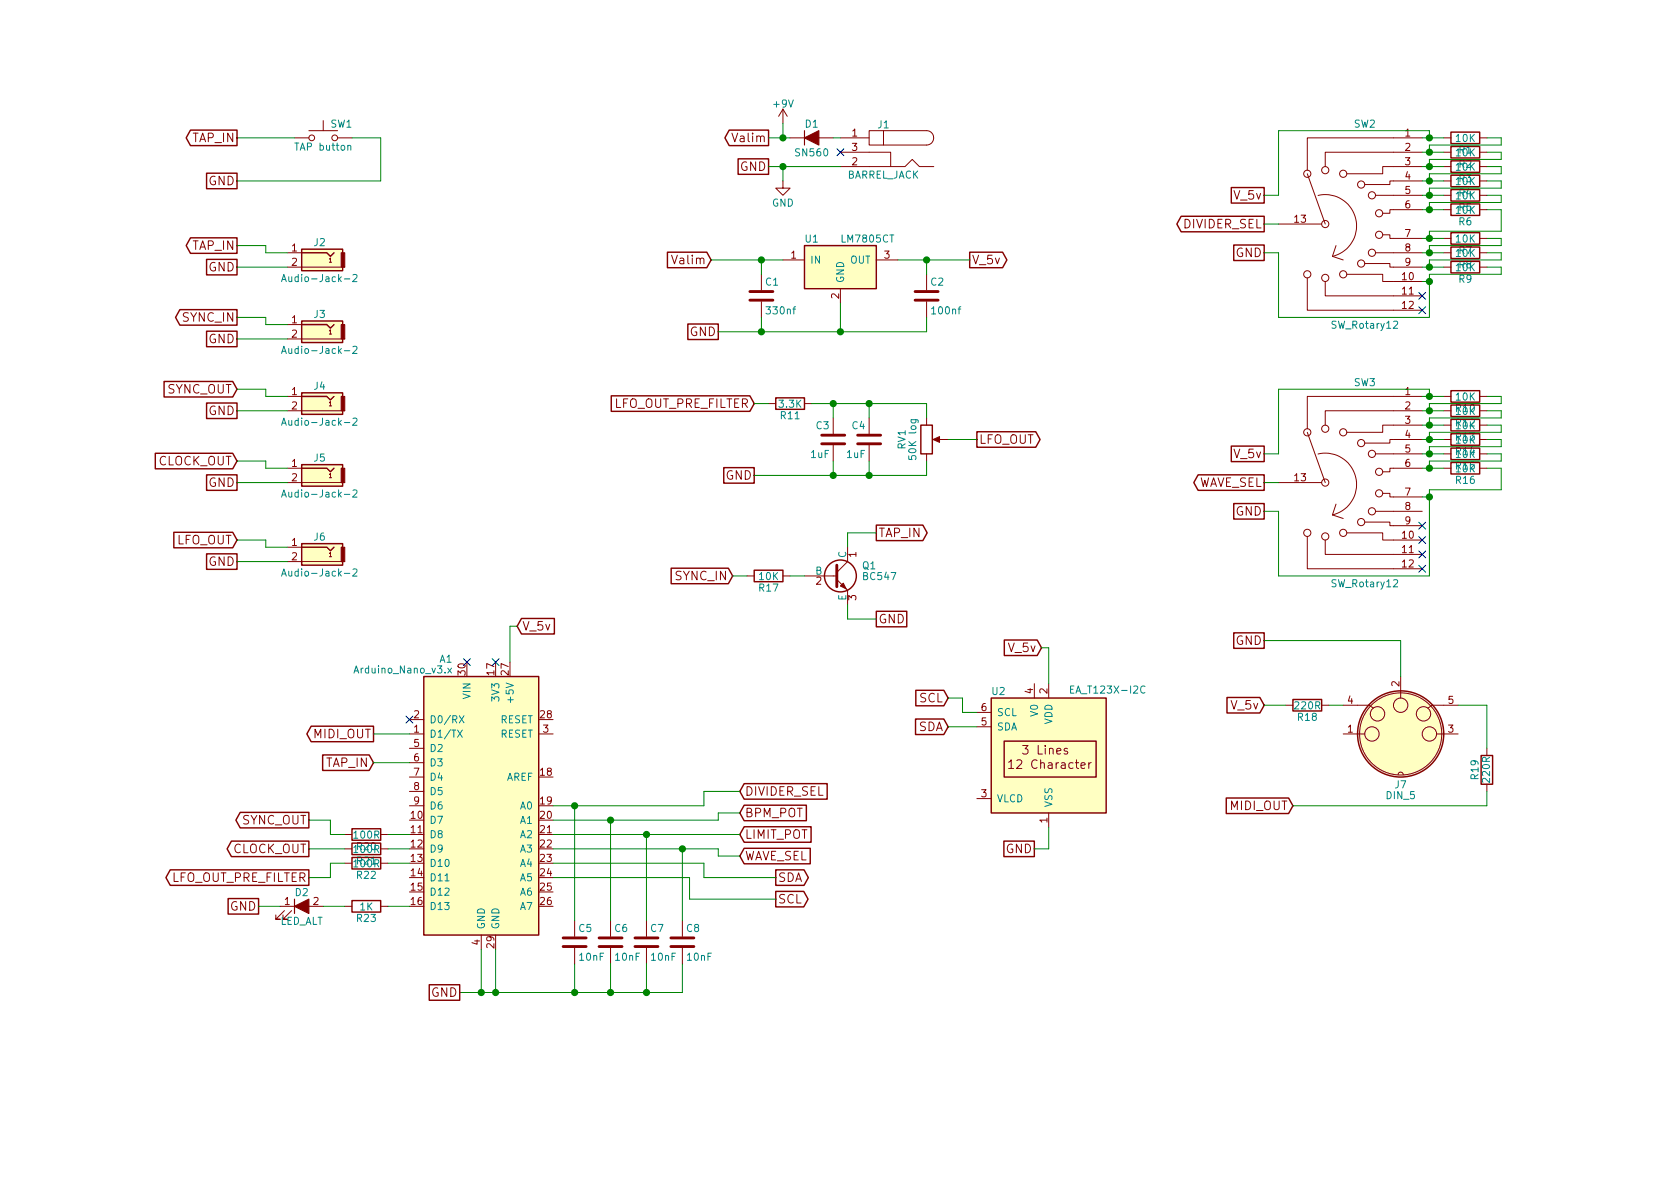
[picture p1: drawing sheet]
<svg xmlns="http://www.w3.org/2000/svg" width="297mm" height="210mm" viewBox="0 0 297 210" stroke-linecap="round" stroke-linejoin="round" font-family="sans-serif">
<g fill="none" stroke="#840000" stroke-width=".18">
<path d="M138.4 19.3l-.7 1.3M138.4 19.3v2.5M138.4 19.3l.8 1.3M52.1 24.4h2.5M54.6 23.1h5.1M57.1 21.3v1.8M59.7 24.4h2.5M138.4 32v1.3h1.3l-1.3 1.2-1.2-1.2h1.2M139.7 24.4h7.6M148.6 26.9h8.9v2.6M148.6 29.5h11.4l1.3-1.3 1.3 1.3h2.5M148.6 24.4h5.1"/>
<path d="M153.7 23.1h2.5v2.5h-2.5zM156.2 23.1h7.6a1.27 1.27 0 0 1 1.3 1.3 1.27 1.27 0 0 1-1.3 1.2h-7.6M226.1 39.6h7.6M231.1 30.7l3.2 8.9M233 34.6a5.5 5.5 0 0 1 6.7 4.1 5.5 5.5 0 0 1-4.1 6.6M243.2 34.5h8.3M251.5 24.4h-20.4v5.7M251.5 26.9h-17.2v2.6M251.5 29.5h-7v1.2h-6.4M251.5 32h-5.8v.6h-4.4M251.5 37.1h-5.8v.6h-1.2M255.3 34.5h1.2"/>
<path d="M255.3 24.4h1.2M255.3 26.9h1.2M255.3 29.5h1.2M255.3 32h1.2M255.3 37.1h1.2M261.6 34.5h1.3M261.6 24.4h1.3M261.6 26.9h1.3M261.6 29.5h1.3M261.6 32h1.3M261.6 37.1h1.3M50.8 44.7h2.5"/>
<path d="M50.8 47.2h10.2M50.8 59.9h10.2M50.8 57.4h2.5M134.6 48.5v2.8M134.6 53.3v2.8M138.4 46h3.8M148.6 51v2.6M154.9 46h3.8M163.8 48.5v2.8M163.8 53.3v2.8M231.1 49.1v5.8h20.4M234.3 49.8v2.5h17.2"/>
<path d="M235.6 45.3l1.9 .7M236.2 43.4l-.6 1.9M238.1 48.5h6.4v1.3h7M241.3 46.6h4.4v.6h5.8M243.2 44.7h8.3M244.5 41.5h1.2v.7h5.8M255.3 44.7h1.2M255.3 42.2h1.2M255.3 47.2h1.2M261.6 44.7h1.3M261.6 42.2h1.3M261.6 47.2h1.3"/>
<path d="M50.8 70.1h2.5M50.8 72.6h10.2M135.9 71.4h1.3M142.2 71.4h1.3M147.3 73.9v2.8M147.3 78.7v2.8M153.7 73.9v2.8M153.7 78.7v2.8M163.8 73.9v1.3M165.4 77.7h2.2M231.1 76.4l3.2 8.9M251.5 70.1h-20.4v5.7"/>
<path d="M251.5 72.6h-17.2v2.6M251.5 75.2h-7v1.2h-6.4M251.5 77.7h-5.8v.7h-4.4M255.3 70.1h1.2M255.3 72.6h1.2M255.3 75.2h1.2M255.3 77.7h1.2M261.6 70.1h1.3M261.6 72.6h1.3M261.6 75.2h1.3M261.6 77.7h1.3M50.8 82.8h2.5"/>
<path d="M50.8 85.3h10.2M50.8 99.3h10.2M50.8 96.8h2.5M149.9 96.8v2.5l-1.9 1.9M163.8 80.3v1.2M226.1 85.3h7.6M231.1 94.9v5.7h20.4M233 80.3a5.5 5.5 0 0 1 6.7 4.1 5.5 5.5 0 0 1-4.1 6.7M234.3 95.5v2.5h17.2M235.6 91.1l1.9 .6M236.2 89.1l-.6 2M238.1 94.2h6.4v1.3h7"/>
<path d="M241.3 92.3h4.4v.7h5.8M243.2 90.4h8.3M243.2 80.3h8.3M244.5 87.2h1.2v.7h5.8M251.5 82.8h-5.8v.6h-1.2M255.3 80.3h1.2M255.3 82.8h1.2M261.6 80.3h1.3M261.6 82.8h1.3M132.1 101.8h1.2M138.4 101.8h1.3M142.2 101.8h5.8"/>
<path d="M148 102.5l1.9 1.9v2.5M247.6 119.6v3.8M72.4 129.8h2.5M72.4 127.2h2.5M72.4 132.3h2.5M72.4 134.9h2.5M72.4 137.4h2.5M72.4 139.9h2.5M95.2 129.8h2.6M172.7 128.5h2.6M172.7 126h2.6M178.3 134.8l.5-.4v1.5"/>
<path d="M178.3 135.9h.9M182.9 120.9v2.5M185.4 120.9v2.5M188.7 132.4l-.3-.1-.3 .3 .1 .2 .5 .1v.4h-.6M192.5 134.9v1M192.9 134.9h-.2l-.2 .3M227.3 124.7h1.3M233.7 124.7h1.2M237.5 124.7h4.6l.7 .5M237.5 129.8h3.8M247.2 137l.1-.3 .3-.2 .4 .1 .1 .4M254 129.8h3.8"/>
<path d="M257.8 124.7h-4.6l-.7 .5M262.9 132.3v1.3M262.9 138.7v1.2M61 147.6h1.2M61 150.1h1.2M61 152.6h1.2M67.3 147.6h1.3M67.3 150.1h1.3M67.3 152.6h1.3M72.4 142.5h2.5M172.7 141.2h2.6M185.4 143.8v2.5"/>
<path d="M49.5 160.3h7.6M50.3 161l-1.5 1.6h.7h-.7v-.8M51.6 161l-1.6 1.6h.8h-.8v-.8M61 160.3h1.2M67.3 160.3h1.3M85.1 165.3v2.6M101.6 162.8v2.8M101.6 167.6v2.8M107.9 162.8v2.8M107.9 167.6v2.8M114.3 162.8v2.8M114.3 167.6v2.8"/>
<path d="M120.6 162.8v2.8M120.6 167.6v2.8"/>
<circle cx="55.1" cy="24.4" r=".51"/>
<circle cx="59.2" cy="24.4" r=".51"/>
<circle cx="231.1" cy="30.7" r=".63"/>
<circle cx="234.3" cy="39.6" r=".63"/>
<circle cx="234.3" cy="30.1" r=".63"/>
<circle cx="237.5" cy="30.7" r=".63"/>
<circle cx="240.7" cy="32.6" r=".63"/>
<circle cx="242.6" cy="34.5" r=".63"/>
<circle cx="243.8" cy="37.7" r=".63"/>
<circle cx="231.1" cy="48.5" r=".63"/>
<circle cx="234.3" cy="49.1" r=".63"/>
<circle cx="237.5" cy="48.5" r=".63"/>
<circle cx="240.7" cy="46.6" r=".63"/>
<circle cx="242.6" cy="44.7" r=".63"/>
<circle cx="243.8" cy="41.5" r=".63"/>
<circle cx="231.1" cy="76.4" r=".63"/>
<circle cx="234.3" cy="75.8" r=".63"/>
<circle cx="237.5" cy="76.4" r=".63"/>
<circle cx="240.7" cy="78.4" r=".63"/>
<circle cx="231.1" cy="94.2" r=".63"/>
<circle cx="234.3" cy="94.9" r=".63"/>
<circle cx="234.3" cy="85.3" r=".63"/>
<circle cx="237.5" cy="94.2" r=".63"/>
<circle cx="240.7" cy="92.3" r=".63"/>
<circle cx="242.6" cy="80.3" r=".63"/>
<circle cx="242.6" cy="90.4" r=".63"/>
<circle cx="243.8" cy="83.4" r=".63"/>
<circle cx="243.8" cy="87.2" r=".63"/>
<circle cx="242.6" cy="129.8" r="1.27"/>
<circle cx="243.6" cy="126.2" r="1.27"/>
<circle cx="247.6" cy="129.8" r="7.3"/>
<circle cx="247.6" cy="124.7" r="1.27"/>
<circle cx="251.7" cy="126.2" r="1.27"/>
<circle cx="252.7" cy="129.8" r="1.27"/>
</g>
<g fill="none" stroke="#840000" stroke-width=".25">
<path d="M33.7 23h8.2v2.7h-8.2l-.8-1.3zM36.5 30.6h5.4v2.8h-5.4zM128.9 23h7v2.7h-7l-.7-1.3zM130.5 28.1h5.4v2.7h-5.4zM208.8 38.2h14.7v2.8h-14.7l-.7-1.4zM217.7 33.2h5.8v2.7h-5.8zM256.5 23.4h5.1v2h-5.1zM256.5 25.9h5.1v2h-5.1zM256.5 28.4h5.1v2.1h-5.1zM256.5 31h5.1v2h-5.1zM256.5 33.5h5.1v2.1h-5.1zM256.5 36.1h5.1v2h-5.1z"/>
<path d="M31.8 54.8h10.1v2.7h-10.1l-.8-1.4zM33.7 42.1h8.2v2.7h-8.2l-.8-1.4zM36.5 45.9h5.4v2.7h-5.4zM36.5 58.6h5.4v2.7h-5.4zM53.3 44.1h7.3v3.8h-7.3zM53.3 56.8h7.3v3.8h-7.3zM53.3 44.7h4.5l.6 .6 .7-.6M53.3 57.4h4.5l.6 .6 .7-.6M118 44.6h7l.7 1.4-.7 1.3h-7zM121.6 57.3h5.4v2.7h-5.4zM142.2 43.4h12.7v7.6h-12.7zM171.4 44.6h5.9l.7 1.4-.7 1.3h-5.9z"/>
<path d="M218.1 43.3h5.4v2.8h-5.4zM256.5 41.1h5.1v2.1h-5.1zM256.5 43.7h5.1v2h-5.1zM256.5 46.2h5.1v2.1h-5.1zM29 67.5h12.1l.8 1.3-.8 1.4h-12.1zM36.5 71.3h5.4v2.7h-5.4zM53.3 69.5h7.3v3.8h-7.3zM53.3 70.1h4.5l.6 .6 .7-.6M108.1 70h24.5l.7 1.4-.7 1.3h-24.5zM137.2 70.4h5v2h-5zM162.8 75.2h2v5.1h-2zM172.7 76.3h10.4l.8 1.4-.8 1.4h-10.4z"/>
<path d="M217.7 78.9h5.8v2.7h-5.8zM256.5 69.1h5.1v2h-5.1zM256.5 71.6h5.1v2.1h-5.1zM256.5 74.2h5.1v2h-5.1zM256.5 76.7h5.1v2h-5.1zM256.5 79.2h5.1v2.1h-5.1zM27.5 80.2h13.6l.8 1.3-.8 1.4h-13.6zM30.7 94.1h10.4l.8 1.4-.8 1.4h-10.4zM36.5 84h5.4v2.7h-5.4zM36.5 97.9h5.4v2.8h-5.4zM53.3 82.2h7.3v3.8h-7.3zM53.3 96.1h7.3v3.8h-7.3z"/>
<path d="M53.3 82.8h4.5l.6 .6 .7-.6M53.3 96.8h4.5l.6 .6 .7-.6M128 82.7h5.3v2.7h-5.3zM154.9 92.9h8.3l.7 1.3-.7 1.4h-8.3zM211.8 84h11.7v2.7h-11.7l-.7-1.4zM218.1 89h5.4v2.8h-5.4zM256.5 81.8h5.1v2h-5.1zM74.9 119.6h20.3v45.7h-20.3zM92.2 109.4h5.8v2.7h-5.8l-.8-1.4zM118.7 100.5h10.1l.7 1.3-.7 1.4h-10.1zM133.3 100.8h5.1v2.1h-5.1zM154.9 108.1h5.4v2.7h-5.4z"/>
<path d="M177.6 113.2h5.8l.7 1.3-.7 1.4h-5.8zM218.1 111.9h5.4v2.7h-5.4zM55 128.4h11v2.8h-11l-.7-1.4zM57 133.5h8.3l.7 1.4-.7 1.3h-8.3zM131.6 138.6h14.7v2.7h-14.7l-.8-1.4zM161.9 127.1h5l.7 1.4-.7 1.4h-5zM161.9 122.1h5l.7 1.3-.7 1.4h-5zM175.3 123.4h20.3v20.4h-20.3zM177.5 131.1h16.3v6.3h-16.3zM216.9 123.3h5.9l.7 1.4-.7 1.4h-5.9zM228.6 123.7h5.1v2h-5.1zM261.9 133.6h2v5.1h-2z"/>
<path d="M30.1 153.8h24.5v2.8h-24.5l-.8-1.4zM40.3 158.9h5.4v2.7h-5.4zM40.9 148.7h13.7v2.8h-13.7l-.7-1.4zM42.5 143.7h12.1v2.7h-12.1l-.8-1.4zM62.2 146.6h5.1v2h-5.1zM62.2 149.1h5.1v2h-5.1zM62.2 151.6h5.1v2.1h-5.1zM62.2 159.3h5.1v2h-5.1zM131.6 142.4h11v2.7h-11l-.8-1.3zM131.6 146.2h11.8v2.7h-11.8l-.8-1.3zM131.6 150h11.7v2.7h-11.7l-.8-1.3zM137.2 153.8h5l.7 1.4-.7 1.4h-5z"/>
<path d="M137.2 157.6h4.9l.8 1.4-.8 1.4h-4.9zM177.5 148.7h5.4v2.8h-5.4zM216.8 141.1h11l.8 1.4-.8 1.4h-11zM75.9 174.1h5.4v2.8h-5.4z"/>
<circle cx="148.6" cy="101.8" r="2.82"/>
<circle cx="247.6" cy="129.8" r="7.6"/>
</g>
<g fill="none" stroke="#000084" stroke-width=".18">
<path d="M148 26.3l1.2 1.2M149.2 26.3l-1.2 1.2M250.9 51.7l1.2 1.2M250.9 54.2l1.2 1.3M252.1 51.7l-1.2 1.2M252.1 54.2l-1.2 1.3M250.9 92.3l1.2 1.3M250.9 94.9l1.2 1.2M250.9 97.4l1.2 1.2M250.9 100l1.2 1.2M252.1 92.3l-1.2 1.3M252.1 94.9l-1.2 1.2"/>
<path d="M252.1 97.4l-1.2 1.2M252.1 100l-1.2 1.2M81.9 116.5l1.3 1.2M83.2 116.5l-1.3 1.2M87 116.5l1.2 1.2M88.2 116.5l-1.2 1.2M71.8 126.6l1.2 1.3M73 126.6l-1.2 1.3"/>
</g>
<g fill="none" stroke="#008484" stroke-width=".18">
<path d="M61.5 25.8l.2-.1 .3 .1v.8M49.8 49.8l.4-1.3 .4 1.3M49.9 49.4h.6M60.9 49.3h.9M62.4 48.6l.5-.1 .2 .1v.3l-.8 .9h.8M49.8 75.2l.4-1.3 .4 1.3M49.8 62.5l.4-1.3 .4 1.3M49.9 74.8h.6M49.9 62.1h.6M60.9 74.7h.9M60.9 62h.9M62.4 74l.5-.1 .2 .1v.3l-.8 .9h.8"/>
<path d="M62.4 61.3l.5-.1 .2 .1v.3l-.8 .9h.8M161.1 74.2l1.2 .1v.4M161.2 74.2l-.1 .4 .2 .2 .6-.1v-.5M49.8 87.9l.4-1.3 .4 1.3M49.9 87.5h.6M60.9 87.4h.9M62.4 86.7l.5-.1 .2 .1v.3l-.8 .9h.8M49.8 101.9l.4-1.3 .4 1.3M49.9 101.5h.6M60.9 101.4h.9M62.4 100.7l.5-.1 .2 .1v.3l-.8 .9h.8M79.2 118.2l.6 .8"/>
<path d="M79.8 118.2l-.6 .8M80.9 129.1l.8 1.3M81.2 126.6l.8 1.2M81.7 129.1l-.8 1.3M82 126.6l-.8 1.2M189.3 121.9h.4M189.9 121.3h-.6v1.3h.6M202.4 121.4a.5 .5 0 0 0-.6 0 .5 .5 0 0 0-.1 .6l.1 .4a.41 .41 0 0 0 .6 0"/>
</g>
<g fill="#ffffc2" stroke="#ffffc2" stroke-width=".18">
<path d="M53.3 69.5h7.3v3.8h-7.3z"/>
<path d="M53.3 82.2h7.3v3.8h-7.3z"/>
<path d="M142.2 43.4h12.7v7.6h-12.7z"/>
<path d="M74.9 119.6h20.3v45.7h-20.3z"/>
<path d="M53.3 44.1h7.3v3.8h-7.3z"/>
<path d="M53.3 56.8h7.3v3.8h-7.3z"/>
<path d="M53.3 96.1h7.3v3.8h-7.3z"/>
<path d="M175.3 123.4h20.3v20.4h-20.3z"/>
<circle cx="247.6" cy="129.8" r="7.6"/>
</g>
<g fill="#840000" stroke="#840000" stroke-width=".18">
<path d="M60.3 70.1h.7v2.5h-.7z"/>
<path d="M60.3 82.8h.7v2.5h-.7z"/>
<path d="M60.3 44.7h.7v2.5h-.7z"/>
<path d="M60.3 57.4h.7v2.5h-.7z"/>
<path d="M60.3 96.8h.7v2.5h-.7z"/>
<path d="M165 77.7l1.1-.5v1z"/>
<path d="M148.6 103.6l.5-.5 .5 1z"/>
</g>
<path d="M142.2 23.1v2.5M52.1 159v2.5" fill="none" stroke="#840000" stroke-width=".2"/>
<g fill="#840000" stroke="#840000" stroke-width=".2">
<path d="M142.2 24.4l2.6-1.3v2.5z"/>
<path d="M52.1 160.3l2.5-1.3v2.5z"/>
</g>
<g fill="none" stroke="#840000" stroke-width=".51">
<path d="M132.6 53.1h4.1M132.6 51.6h4.1M161.8 53.1h4.1M161.8 51.6h4.1M145.3 78.5h4.1M145.3 77h4.1M151.6 78.5h4.1M151.6 77h4.1M148 99.9v3.9M99.6 167.4h4M99.6 165.9h4M105.9 167.4h4.1"/>
<path d="M105.9 165.9h4.1M112.3 167.4h4M112.3 165.9h4M118.6 167.4h4.1M118.6 165.9h4.1"/>
</g>
<g fill="none" stroke="#008400" stroke-width=".18">
<path d="M41.9 24.4h10.2M62.2 24.4h5.1v7.6h-25.4M135.9 24.4h3.8M135.9 29.5h12.7M138.4 21.8v2.6M138.4 29.5v2.5M147.3 24.4h1.3M223.5 39.6h2.6M251.5 24.4h3.8M251.5 26.9h3.8M251.5 29.5h3.8M251.5 32h3.8"/>
<path d="M251.5 34.5h3.8M251.5 37.1h3.8M252.7 24.4v-1.3h-26.6v11.4h-2.6M262.9 24.4h2.5v1.2h-12.7v1.3M262.9 26.9h2.5v1.3h-12.7v1.3M262.9 29.5h2.5v1.2h-12.7v1.3M262.9 32h2.5v1.3h-12.7v1.2M262.9 34.5h2.5v1.3h-12.7v1.3M262.9 37.1h2.5v3.8h-12.7v1.3M41.9 43.4h5.1v1.3h3.8M41.9 56.1h5.1v1.3h3.8M41.9 47.2h8.9"/>
<path d="M41.9 59.9h8.9M125.7 46h12.7M134.6 46v2.5M134.6 56.1v2.6M148.6 53.6v5.1M158.7 46h12.7M163.8 46v2.5M163.8 56.1v2.6h-36.8M223.5 44.7h2.6v11.4h26.6v-7.6h12.7v-1.3h-2.5M251.5 42.2h3.8M251.5 44.7h3.8M251.5 47.2h3.8"/>
<path d="M251.5 49.8h1.2M262.9 42.2h2.5v1.2h-12.7v1.3M262.9 44.7h2.5v1.3h-12.7v1.2M41.9 68.8h5.1v1.3h3.8M41.9 72.6h8.9M133.3 71.4h2.6M143.5 71.4h20.3v2.5M147.3 71.4v2.5M153.7 71.4v2.5M167.6 77.7h5.1M251.5 70.1h3.8M251.5 72.6h3.8"/>
<path d="M251.5 75.2h3.8M251.5 77.7h3.8M252.7 70.1v-1.3h-26.6v11.5h-2.6M262.9 70.1h2.5v1.3h-12.7v1.2M262.9 72.6h2.5v1.3h-12.7v1.3M262.9 75.2h2.5v1.2h-12.7v1.3M262.9 77.7h2.5v1.3h-12.7v1.3M41.9 81.5h5.1v1.3h3.8M41.9 85.3h8.9M41.9 95.5h5.1v1.3h3.8M41.9 99.3h8.9M147.3 81.5v2.6"/>
<path d="M153.7 81.5v2.6M154.9 94.2h-5v2.6M163.8 81.5v2.6h-30.5M223.5 85.3h2.6M251.5 80.3h3.8M251.5 82.8h3.8M251.5 87.9h1.2M262.9 80.3h2.5v1.2h-12.7v1.3M262.9 82.8h2.5v3.8h-12.7v15.2h-26.6v-11.4h-2.6M91.4 110.7h-1.2v6.4M129.5 101.8h2.6M139.7 101.8h2.5"/>
<path d="M149.9 106.9v2.6h5M184.1 114.5h1.3v6.4M223.5 113.3h24.1v6.3M66 129.8h6.4M66 134.9h6.4M130.8 139.9h-6.3v2.6h-26.7M167.6 123.4h2.6v2.6h2.5M167.6 128.5h5.1M223.5 124.7h3.8M234.9 124.7h2.6M257.8 124.7h5.1v7.6M262.9 139.9v2.6h-34.3"/>
<path d="M54.6 145h3.8v2.6h2.6M54.6 150.1h6.4M61 152.6h-2.6v2.6h-3.8M68.6 147.6h3.8M68.6 150.1h3.8M68.6 152.6h3.8M97.8 147.6h33M97.8 150.1h29.2v1.3h3.8M97.8 152.6h26.7v2.6h12.7M97.8 155.2h24.1v3.8h15.3M101.6 142.5v20.3M107.9 145v17.8"/>
<path d="M114.3 147.6v15.2M120.6 150.1v12.7M130.8 143.8h-3.8v1.2h-29.2M185.4 146.3v3.8h-2.5M45.7 160.3h3.8M57.1 160.3h3.9M68.6 160.3h3.8M85.1 167.9v7.6M87.6 167.9v7.6M101.6 170.4v5.1M107.9 170.4v5.1M114.3 170.4v5.1"/>
<path d="M120.6 170.4v5.1h-39.3"/>
</g>
<g fill="#008400" stroke="#008400" stroke-width=".25">
<circle cx="252.7" cy="26.9" r=".51"/>
<circle cx="252.7" cy="29.5" r=".51"/>
<circle cx="252.7" cy="32" r=".51"/>
<circle cx="252.7" cy="34.5" r=".51"/>
<circle cx="252.7" cy="37.1" r=".51"/>
<circle cx="252.7" cy="42.2" r=".51"/>
<circle cx="252.7" cy="44.7" r=".51"/>
<circle cx="252.7" cy="24.4" r=".51"/>
<circle cx="252.7" cy="72.6" r=".51"/>
<circle cx="252.7" cy="75.2" r=".51"/>
<circle cx="252.7" cy="77.7" r=".51"/>
<circle cx="252.7" cy="80.3" r=".51"/>
<circle cx="252.7" cy="82.8" r=".51"/>
<circle cx="252.7" cy="70.1" r=".51"/>
<circle cx="138.4" cy="29.5" r=".51"/>
<circle cx="138.4" cy="24.4" r=".51"/>
<circle cx="134.6" cy="46" r=".51"/>
<circle cx="134.6" cy="58.7" r=".51"/>
<circle cx="163.8" cy="46" r=".51"/>
<circle cx="148.6" cy="58.7" r=".51"/>
<circle cx="101.6" cy="142.5" r=".51"/>
<circle cx="108" cy="145" r=".51"/>
<circle cx="114.3" cy="147.6" r=".51"/>
<circle cx="120.7" cy="150.1" r=".51"/>
<circle cx="114.3" cy="175.5" r=".51"/>
<circle cx="108" cy="175.5" r=".51"/>
<circle cx="101.6" cy="175.5" r=".51"/>
<circle cx="87.6" cy="175.5" r=".51"/>
<circle cx="147.3" cy="84.1" r=".51"/>
<circle cx="153.7" cy="84.1" r=".51"/>
<circle cx="147.3" cy="71.4" r=".51"/>
<circle cx="153.7" cy="71.4" r=".51"/>
<circle cx="85.1" cy="175.5" r=".51"/>
<circle cx="252.7" cy="47.2" r=".51"/>
<circle cx="252.7" cy="49.8" r=".51"/>
<circle cx="252.7" cy="87.9" r=".51"/>
</g>
<g font-size="2.1" fill="#840000">
<text x="34" y="25.1">TAP_IN</text>
<text x="129.8" y="25.1">Valim</text>
<text x="36.8" y="32.8">GND</text>
<text x="130.8" y="30.2">GND</text>
<text x="218.2" y="35.3">V_5v</text>
<text x="209.2" y="40.4">DIVIDER_SEL</text>
<text x="34" y="44.2">TAP_IN</text>
<text x="119.2" y="46.7">Valim</text>
<text x="171.9" y="46.7">V_5v</text>
<text x="218.4" y="45.5">GND</text>
<text x="36.8" y="48">GND</text>
<text x="32.3" y="56.9">SYNC_IN</text>
<text x="121.9" y="59.4">GND</text>
<text x="36.8" y="60.7">GND</text>
<text x="29.4" y="69.6">SYNC_OUT</text>
<text x="36.8" y="73.4">GND</text>
<text x="108.4" y="72.1">LFO_OUT_PRE_FILTER</text>
<text x="27.8" y="82.3">CLOCK_OUT</text>
<text x="173.1" y="78.5">LFO_OUT</text>
<text x="218.2" y="81">V_5v</text>
<text x="36.8" y="86.1">GND</text>
<text x="128.2" y="84.8">GND</text>
<text x="211.4" y="86.1">WAVE_SEL</text>
<text x="155.3" y="95">TAP_IN</text>
<text x="218.4" y="91.2">GND</text>
<text x="31.1" y="96.3">LFO_OUT</text>
<text x="36.8" y="100.1">GND</text>
<text x="119.4" y="102.6">SYNC_IN</text>
<text x="92.4" y="111.5">V_5v</text>
<text x="155.3" y="110.2">GND</text>
<text x="178.3" y="115.3">V_5v</text>
<text x="218.4" y="114">GND</text>
<text x="162.5" y="124.2">SCL</text>
<text x="217.7" y="125.5">V_5v</text>
<text x="55.5" y="130.6">MIDI_OUT</text>
<text x="162.3" y="129.3">SDA</text>
<text x="57.6" y="135.6">TAP_IN</text>
<text x="179.1" y="136">12 Character</text>
<text x="181.2" y="133.4">3 Lines</text>
<text x="131.7" y="140.7">DIVIDER_SEL</text>
<text x="217.6" y="143.3">MIDI_OUT</text>
<text x="42.6" y="145.8">SYNC_OUT</text>
<text x="131.7" y="144.5">BPM_POT</text>
<text x="131.7" y="148.3">LIMIT_POT</text>
<text x="30.1" y="156">LFO_OUT_PRE_FILTER</text>
<text x="41" y="150.9">CLOCK_OUT</text>
<text x="131.7" y="152.1">WAVE_SEL</text>
<text x="137.6" y="156">SDA</text>
<text x="177.7" y="150.9">GND</text>
<text x="40.6" y="161">GND</text>
<text x="137.6" y="159.8">SCL</text>
<text x="76.1" y="176.3">GND</text>
</g>
<g font-size="1.8" fill="#008484">
<text x="58.4" y="22.5">SW1</text>
<text x="136.8" y="19">+9V</text>
<text x="142.4" y="22.5">D1</text>
<text x="155.2" y="22.7">J1</text>
<text x="239.4" y="22.5">SW2</text>
<text x="52.4" y="26.6">TAP button</text>
<text x="140.8" y="27.6">SN560</text>
<text x="257.5" y="25.1">10K</text>
<text x="257.5" y="27.6">10K</text>
<text x="258" y="27.1">R1</text>
<text x="258" y="29.7">R2</text>
<text x="149.6" y="31.6">BARREL_JACK</text>
<text x="257.5" y="30.2">10K</text>
<text x="257.5" y="32.7">10K</text>
<text x="257.5" y="35.2">10K</text>
<text x="258" y="32.2">R3</text>
<text x="258" y="34.7">R4</text>
<text x="136.5" y="36.5">GND</text>
<text x="257.5" y="37.8">10K</text>
<text x="258" y="37.3">R5</text>
<text x="258" y="39.8">R6</text>
<text x="55.5" y="43.5">J2</text>
<text x="142.4" y="42.9">U1</text>
<text x="143.3" y="46.6">IN</text>
<text x="148.9" y="42.9">LM7805CT</text>
<text x="150.2" y="46.6">OUT</text>
<text x="257.5" y="42.9">10K</text>
<text x="257.5" y="45.4">10K</text>
<text x="257.5" y="47.9">10K</text>
<text x="258" y="44.9">R7</text>
<text x="258" y="47.4">R8</text>
<text x="51" y="49.9">Audio-Jack-2</text>
<text x="135.4" y="50.5">C1</text>
<text x="149.2" y="50" transform="rotate(-90 149.2 50)">GND</text>
<text x="164.6" y="50.5">C2</text>
<text x="258" y="50">R9</text>
<text x="55.5" y="56.2">J3</text>
<text x="135.7" y="55.6">330nf</text>
<text x="164.9" y="55.6">100nf</text>
<text x="235.6" y="58.1">SW_Rotary12</text>
<text x="51" y="62.6">Audio-Jack-2</text>
<text x="55.5" y="68.9">J4</text>
<text x="239.4" y="68.3">SW3</text>
<text x="257.5" y="70.8">10K</text>
<text x="51" y="75.3">Audio-Jack-2</text>
<text x="137.8" y="72.1">3.3K</text>
<text x="138.1" y="74.1">R11</text>
<text x="144.3" y="75.9">C3</text>
<text x="150.7" y="75.9">C4</text>
<text x="257.5" y="75.4">R12</text>
<text x="257.5" y="73.3">10K</text>
<text x="55.5" y="81.6">J5</text>
<text x="143.4" y="81">1uF</text>
<text x="149.7" y="81">1uF</text>
<text x="160.1" y="79.4" transform="rotate(-90 160.1 79.4)">RV1</text>
<text x="162" y="80.9" transform="rotate(-90 162 80.9)">50K log</text>
<text x="257.5" y="80.5">R14</text>
<text x="257.5" y="78.4">10K</text>
<text x="257.5" y="83.5">10K</text>
<text x="51" y="88">Audio-Jack-2</text>
<text x="257.5" y="85.5">R16</text>
<text x="55.5" y="95.6">J6</text>
<text x="51" y="101.9">Audio-Jack-2</text>
<text x="144.1" y="101.6">B</text>
<text x="149.6" y="98.7" transform="rotate(-90 149.6 98.7)">C</text>
<text x="152.5" y="100.7">Q1</text>
<text x="134.3" y="104.6">R17</text>
<text x="134.3" y="102.6">10K</text>
<text x="149.6" y="106.2" transform="rotate(-90 149.6 106.2)">E</text>
<text x="152.8" y="102.6">BC547</text>
<text x="235.6" y="103.8">SW_Rotary12</text>
<text x="62.9" y="119.1">Arduino_Nano_v3.x</text>
<text x="77.7" y="117.2">A1</text>
<text x="83.2" y="123.6" transform="rotate(-90 83.2 123.6)">VIN</text>
<text x="88.3" y="123.8" transform="rotate(-90 88.3 123.8)">3V3</text>
<text x="90.8" y="123.8" transform="rotate(-90 90.8 123.8)">+5V</text>
<text x="175.4" y="122.9">U2</text>
<text x="189.8" y="122.6">EA_T123X-I2C</text>
<text x="229" y="125.4">220R</text>
<text x="75.9" y="130.4">D1/TX</text>
<text x="75.9" y="127.9">D0/RX</text>
<text x="88.3" y="130.4">RESET</text>
<text x="88.3" y="127.9">RESET</text>
<text x="176.3" y="129.2">SDA</text>
<text x="176.3" y="126.6">SCL</text>
<text x="183.5" y="126.6" transform="rotate(-90 183.5 126.6)">V0</text>
<text x="186.1" y="128.2" transform="rotate(-90 186.1 128.2)">VDD</text>
<text x="229.5" y="127.5">R18</text>
<text x="75.9" y="133">D2</text>
<text x="75.9" y="135.5">D3</text>
<text x="261.4" y="137.8" transform="rotate(-90 261.4 137.8)">R19</text>
<text x="75.9" y="138">D4</text>
<text x="75.9" y="140.6">D5</text>
<text x="75.9" y="143.1">D6</text>
<text x="89.4" y="138">AREF</text>
<text x="92" y="143.1">A0</text>
<text x="176.3" y="141.9">VLCD</text>
<text x="186.1" y="142.7" transform="rotate(-90 186.1 142.7)">VSS</text>
<text x="245.2" y="141.3">DIN_5</text>
<text x="246.7" y="139.4">J7</text>
<text x="263.4" y="138.2" transform="rotate(-90 263.4 138.2)">220R</text>
<text x="62.7" y="148.3">100R</text>
<text x="75.9" y="145.7">D7</text>
<text x="75.9" y="148.2">D8</text>
<text x="92" y="145.7">A1</text>
<text x="92" y="148.2">A2</text>
<text x="62.7" y="150.8">100R</text>
<text x="62.7" y="153.4">100R</text>
<text x="63.1" y="150.3">R20</text>
<text x="63.1" y="152.9">R21</text>
<text x="63.1" y="155.4">R22</text>
<text x="75.9" y="150.7">D9</text>
<text x="75.9" y="153.3">D10</text>
<text x="75.9" y="155.8">D11</text>
<text x="92" y="150.7">A3</text>
<text x="92" y="153.3">A4</text>
<text x="92" y="155.8">A5</text>
<text x="52.2" y="158.4">D2</text>
<text x="63.7" y="161">1K</text>
<text x="75.9" y="158.4">D12</text>
<text x="75.9" y="160.9">D13</text>
<text x="92" y="158.4">A6</text>
<text x="92" y="160.9">A7</text>
<text x="49.4" y="163.5">LED_ALT</text>
<text x="63.1" y="163">R23</text>
<text x="85.7" y="164.3" transform="rotate(-90 85.7 164.3)">GND</text>
<text x="88.3" y="164.3" transform="rotate(-90 88.3 164.3)">GND</text>
<text x="102.4" y="164.8">C5</text>
<text x="108.7" y="164.8">C6</text>
<text x="115.1" y="164.8">C7</text>
<text x="121.4" y="164.8">C8</text>
<text x="102.5" y="169.9">10nF</text>
<text x="108.9" y="169.9">10nF</text>
<text x="115.2" y="169.9">10nF</text>
<text x="121.6" y="169.9">10nF</text>
</g>
<g font-size="1.8" fill="#840000">
<text x="150.6" y="24.1">1</text>
<text x="150.6" y="29.2">2</text>
<text x="150.6" y="26.7">3</text>
<text x="248.4" y="24.1">1</text>
<text x="248.4" y="26.7">2</text>
<text x="248.4" y="29.2">3</text>
<text x="248.4" y="31.7">4</text>
<text x="248.4" y="34.3">5</text>
<text x="228.9" y="39.4">13</text>
<text x="248.4" y="36.8">6</text>
<text x="248.4" y="41.9">7</text>
<text x="51.6" y="44.4">1</text>
<text x="51.6" y="47">2</text>
<text x="139.9" y="45.7">1</text>
<text x="156.4" y="45.7">3</text>
<text x="248.4" y="44.4">8</text>
<text x="248.4" y="47">9</text>
<text x="148.3" y="52.8" transform="rotate(-90 148.3 52.8)">2</text>
<text x="248" y="49.5">10</text>
<text x="248" y="52.1">11</text>
<text x="51.6" y="57.1">1</text>
<text x="51.6" y="59.7">2</text>
<text x="248" y="54.6">12</text>
<text x="51.6" y="69.8">1</text>
<text x="248.4" y="69.8">1</text>
<text x="51.6" y="72.4">2</text>
<text x="248.4" y="72.4">2</text>
<text x="248.4" y="74.9">3</text>
<text x="248.4" y="77.5">4</text>
<text x="51.6" y="82.5">1</text>
<text x="248.4" y="80">5</text>
<text x="248.4" y="82.5">6</text>
<text x="51.6" y="85.1">2</text>
<text x="228.9" y="85.1">13</text>
<text x="248.4" y="87.6">7</text>
<text x="248" y="95.2">10</text>
<text x="248.4" y="90.2">8</text>
<text x="248.4" y="92.7">9</text>
<text x="51.6" y="96.5">1</text>
<text x="51.6" y="99.1">2</text>
<text x="151.4" y="98.5" transform="rotate(-90 151.4 98.5)">1</text>
<text x="248" y="97.8">11</text>
<text x="248" y="100.3">12</text>
<text x="144.3" y="103.4">2</text>
<text x="151.4" y="106.1" transform="rotate(-90 151.4 106.1)">3</text>
<text x="82.3" y="119.3" transform="rotate(-90 82.3 119.3)">30</text>
<text x="87.4" y="119.3" transform="rotate(-90 87.4 119.3)">17</text>
<text x="89.9" y="119.3" transform="rotate(-90 89.9 119.3)">27</text>
<text x="173.5" y="125.7">6</text>
<text x="182.6" y="122.7" transform="rotate(-90 182.6 122.7)">4</text>
<text x="185.2" y="122.7" transform="rotate(-90 185.2 122.7)">2</text>
<text x="238.3" y="124.5">4</text>
<text x="247.4" y="121.4" transform="rotate(-90 247.4 121.4)">2</text>
<text x="256.1" y="124.5">5</text>
<text x="73.2" y="129.5">1</text>
<text x="73.2" y="127">2</text>
<text x="95.6" y="127">28</text>
<text x="96" y="129.5">3</text>
<text x="173.5" y="128.3">5</text>
<text x="238.3" y="129.5">1</text>
<text x="256.1" y="129.5">3</text>
<text x="73.2" y="132.1">5</text>
<text x="73.2" y="134.6">6</text>
<text x="73.2" y="137.2">7</text>
<text x="95.6" y="137.2">18</text>
<text x="73.2" y="139.7">8</text>
<text x="73.2" y="142.2">9</text>
<text x="95.6" y="142.2">19</text>
<text x="173.5" y="141">3</text>
<text x="72.7" y="144.8">10</text>
<text x="72.7" y="147.3">11</text>
<text x="72.7" y="149.9">12</text>
<text x="95.6" y="144.8">20</text>
<text x="95.6" y="147.3">21</text>
<text x="95.6" y="149.9">22</text>
<text x="185.2" y="145.5" transform="rotate(-90 185.2 145.5)">1</text>
<text x="72.7" y="152.4">13</text>
<text x="72.7" y="154.9">14</text>
<text x="95.6" y="152.4">23</text>
<text x="95.6" y="154.9">24</text>
<text x="50.3" y="160">1</text>
<text x="55.4" y="160">2</text>
<text x="72.7" y="157.5">15</text>
<text x="72.7" y="160">16</text>
<text x="95.6" y="157.5">25</text>
<text x="95.6" y="160">26</text>
<text x="84.8" y="167.1" transform="rotate(-90 84.8 167.1)">4</text>
<text x="87.4" y="167.6" transform="rotate(-90 87.4 167.6)">29</text>
</g>
<g font-size="1.1" fill="#840000">
<text x="58.1" y="46.4">1</text>
<text x="58.1" y="59.1">1</text>
<text x="58.1" y="71.8">1</text>
<text x="58.1" y="84.5">1</text>
<text x="58.1" y="98.5">1</text>
</g>
</svg>
